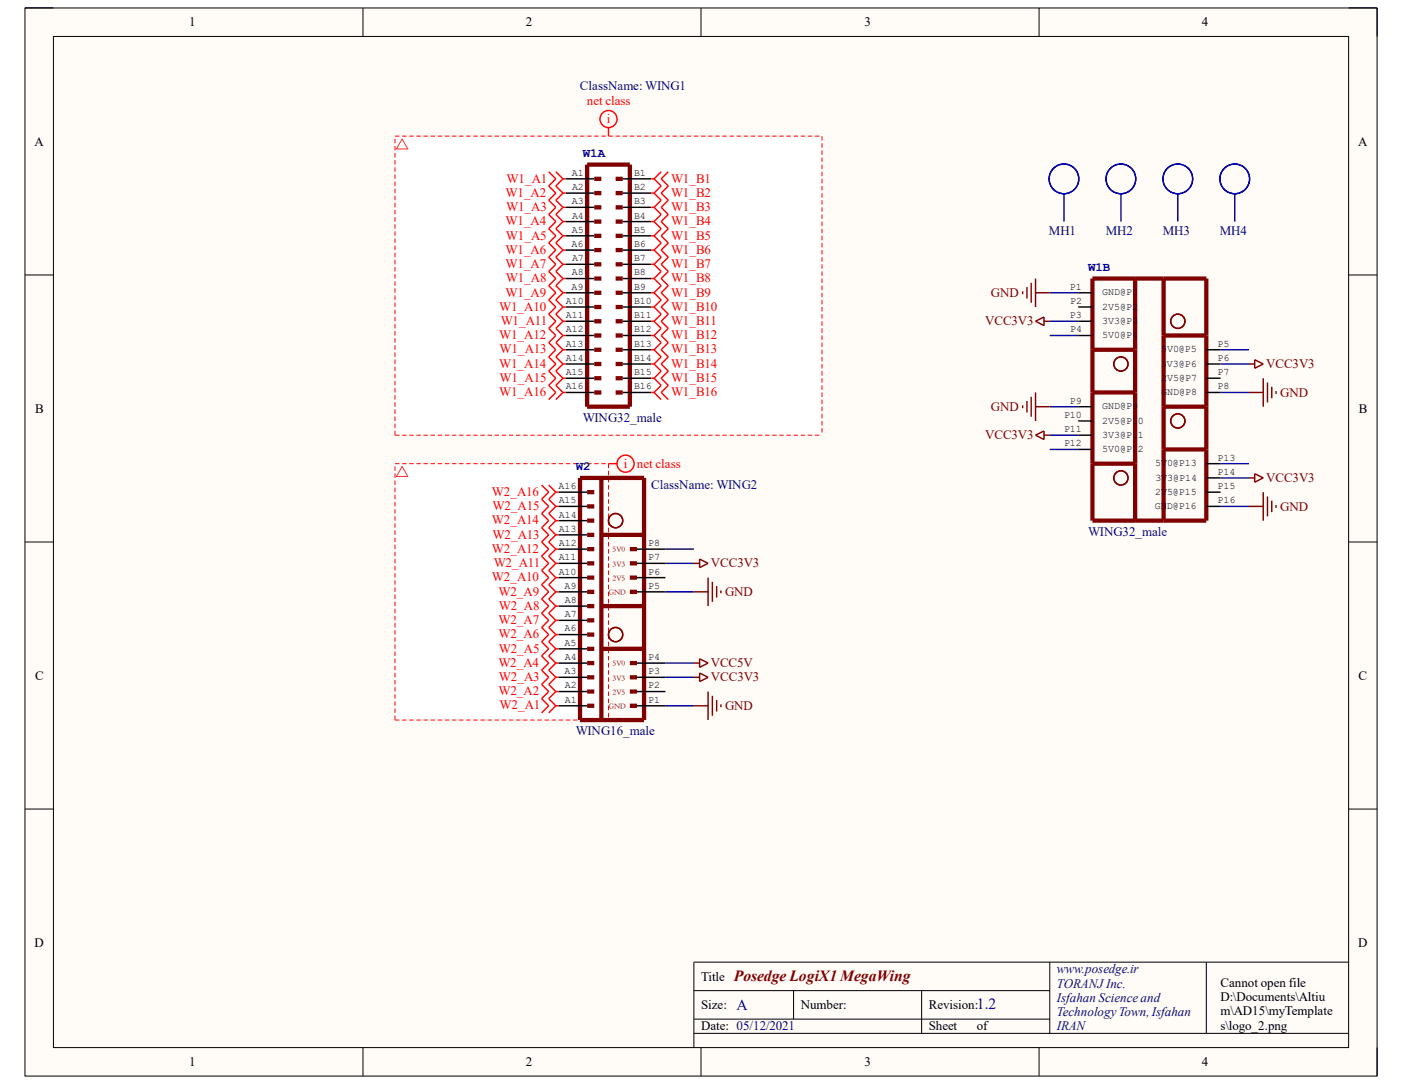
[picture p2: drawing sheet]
<svg xmlns="http://www.w3.org/2000/svg" width="279mm" height="216mm" viewBox="0 0 279 216" stroke-linecap="round" stroke-linejoin="round" font-family="sans-serif">
<path d="M5 1.6h269.4v212.7h-269.4z" fill-rule="evenodd" fill="#fffcf8"/>
<path d="M5 1.6h269.4v212.7h-269.4z" fill="none" stroke="#000" stroke-width=".2"/>
<path d="M10.6 7.3h258.2v201.4h-258.2z" fill-rule="evenodd" fill="#fffcf8"/>
<g fill="none" stroke="#000" stroke-width=".2">
<path d="M5 1.6h5.6M10.6 7.3h258.2v201.4h-258.2zM72.3 1.6v5.7M139.7 1.6v5.7M207.1 1.6v5.7M268.8 1.6h5.6v5.7M5 54.8h5.6M268.8 54.8h5.6M5 107.9h5.6M268.8 107.9h5.6M5 161.1h5.6M268.8 161.1h5.6"/>
<path d="M72.3 208.7v5.6M139.7 208.7v5.6M207.1 208.7v5.6M274.4 208.7v5.6"/>
</g>
<g fill="#fff">
<path d="M78.7 27.1h85.1v59.6h-85.1z" fill-rule="evenodd"/>
<path d="M78.7 92.4h42.6v51h-42.6z" fill-rule="evenodd"/>
</g>
<path d="M138.3 197.3h70.9M158.1 197.3v5.7M183.7 197.3v8.5M209.2 191.6v14.2M240.4 191.6v14.2M268.8 191.6h-130.5v17.1M138.3 205.8h130.5M138.3 203h70.9" fill="none" stroke="#000" stroke-width=".2"/>
<g fill="none" stroke="#00f" stroke-width=".29">
<circle cx="212" cy="35.6" r="2.96"/>
<circle cx="223.4" cy="35.6" r="2.96"/>
<circle cx="234.7" cy="35.6" r="2.96"/>
<circle cx="246.1" cy="35.6" r="2.96"/>
</g>
<path d="M212 38.5v5.6M223.4 38.5v5.6M234.7 38.5v5.6M246.1 38.5v5.6" fill="none" stroke="#0000bf" stroke-width=".29"/>
<g fill="none" stroke="#f00" stroke-width=".29">
<path d="M109.4 34.2l1.4 1.4-1.4 1.4 1.4 1.5-1.4 1.4 1.4 1.4-1.4 1.4 1.4 1.4-1.4 1.5 1.4 1.4-1.4 1.4 1.4 1.4-1.4 1.4 1.4 1.4-1.4 1.5 1.4 1.4-1.4 1.4 1.4 1.4-1.4 1.4 1.4 1.5-1.4 1.4 1.4 1.4-1.4 1.4 1.4 1.4-1.4 1.4 1.4 1.5-1.4 1.4 1.4 1.4-1.4 1.4 1.4 1.4-1.4 1.5 1.4 1.4-1.4 1.4M110.8 34.2l1.4 1.4M112.2 35.6l-1.4 1.4 1.4 1.5M112.2 35.6h.6M112.2 38.5l-1.4 1.4 1.4 1.4M112.2 38.5h.6M121.3 25.4v1.7M129.8 35.6h.5M129.8 38.5h.5M130.3 35.6l1.5 1.4-1.5 1.5M130.3 38.5l1.5 1.4-1.5 1.4M131.8 34.2l-1.5 1.4"/>
<path d="M133.2 34.2l-1.4 1.4 1.4 1.4-1.4 1.5 1.4 1.4-1.4 1.4 1.4 1.4-1.4 1.4 1.4 1.5-1.4 1.4 1.4 1.4-1.4 1.4 1.4 1.4-1.4 1.4 1.4 1.5-1.4 1.4 1.4 1.4-1.4 1.4 1.4 1.4-1.4 1.5 1.4 1.4-1.4 1.4 1.4 1.4-1.4 1.4 1.4 1.4-1.4 1.5 1.4 1.4-1.4 1.4 1.4 1.4-1.4 1.4 1.4 1.5-1.4 1.4 1.4 1.4M112.2 41.3l-1.4 1.4 1.4 1.4M112.2 41.3h.6M112.2 44.1l-1.4 1.5 1.4 1.4M112.2 44.1h.6M112.2 47l-1.4 1.4 1.4 1.4M112.2 47h.6M112.2 49.8l-1.4 1.4 1.4 1.4M112.2 49.8h.6M112.2 52.6l-1.4 1.5 1.4 1.4M112.2 52.6h.6M112.2 55.5l-1.4 1.4 1.4 1.4"/>
<path d="M112.2 55.5h.6M112.2 58.3l-1.4 1.4 1.4 1.5M112.2 58.3h.6M129.8 41.3h.5M129.8 44.1h.5M129.8 47h.5M129.8 49.8h.5M129.8 52.6h.5M129.8 55.5h.5M129.8 58.3h.5M130.3 41.3l1.5 1.4-1.5 1.4M130.3 44.1l1.5 1.5-1.5 1.4"/>
<path d="M130.3 47l1.5 1.4-1.5 1.4M130.3 49.8l1.5 1.4-1.5 1.4M130.3 52.6l1.5 1.5-1.5 1.4M130.3 55.5l1.5 1.4-1.5 1.4M130.3 58.3l1.5 1.4-1.5 1.5M112.2 61.2l-1.4 1.4 1.4 1.4M112.2 61.2h.6M112.2 64l-1.4 1.4 1.4 1.4M112.2 64h.6M112.2 66.8l-1.4 1.4 1.4 1.5M112.2 66.8h.6M112.2 69.7l-1.4 1.4 1.4 1.4"/>
<path d="M112.2 69.7h.6M112.2 72.5l-1.4 1.4 1.4 1.4M112.2 72.5h.6M112.2 75.3l-1.4 1.5 1.4 1.4M112.2 75.3h.6M112.2 78.2l-1.4 1.4M112.2 78.2h.6M129.8 61.2h.5M129.8 64h.5M129.8 66.8h.5M129.8 69.7h.5M129.8 72.5h.5"/>
<path d="M129.8 75.3h.5M129.8 78.2h.5M130.3 61.2l1.5 1.4-1.5 1.4M130.3 64l1.5 1.4-1.5 1.4M130.3 66.8l1.5 1.4-1.5 1.5M130.3 69.7l1.5 1.4-1.5 1.4M130.3 72.5l1.5 1.4-1.5 1.4M130.3 75.3l1.5 1.5-1.5 1.4M130.3 78.2l1.5 1.4M107.9 96.6l1.5 1.4-1.5 1.4 1.5 1.5-1.5 1.4 1.5 1.4-1.5 1.4 1.5 1.4-1.5 1.4 1.5 1.5-1.5 1.4 1.5 1.4-1.5 1.4 1.5 1.4-1.5 1.5 1.5 1.4-1.5 1.4 1.5 1.4-1.5 1.4 1.5 1.5-1.5 1.4 1.5 1.4-1.5 1.4 1.5 1.4-1.5 1.4 1.5 1.5-1.5 1.4 1.5 1.4-1.5 1.4 1.5 1.4-1.5 1.5 1.5 1.4-1.5 1.4M109.4 96.6l1.4 1.4M110.8 98l-1.4 1.4 1.4 1.5"/>
<path d="M110.8 98h.5M121.3 92.4h1.7M110.8 117.9l-1.4 1.4 1.4 1.4M110.8 115l-1.4 1.5 1.4 1.4M110.8 117.9h.5M110.8 112.2l-1.4 1.4 1.4 1.4M110.8 115h.5M110.8 109.4l-1.4 1.4 1.4 1.4M110.8 112.2h.5M110.8 106.5l-1.4 1.4 1.4 1.5M110.8 109.4h.5M110.8 103.7l-1.4 1.4 1.4 1.4"/>
<path d="M110.8 106.5h.5M110.8 100.9l-1.4 1.4 1.4 1.4M110.8 103.7h.5M110.8 100.9h.5M110.8 137.7l-1.4 1.5 1.4 1.4M110.8 134.9l-1.4 1.4 1.4 1.4M110.8 137.7h.5M110.8 132.1l-1.4 1.4 1.4 1.4M110.8 134.9h.5M110.8 129.2l-1.4 1.4 1.4 1.5M110.8 132.1h.5M110.8 126.4l-1.4 1.4 1.4 1.4"/>
<path d="M110.8 129.2h.5M110.8 123.6l-1.4 1.4 1.4 1.4M110.8 126.4h.5M110.8 120.7l-1.4 1.4 1.4 1.5M110.8 123.6h.5M110.8 120.7h.5M110.8 140.6l-1.4 1.4M110.8 140.6h.5"/>
<circle cx="121.3" cy="23.7" r="1.7"/>
<circle cx="124.7" cy="92.4" r="1.7"/>
</g>
<g fill="none" stroke="#800000" stroke-width=".29">
<path d="M203.8 58v.6M204.7 57.2v2.3M205.5 56.3v4M206.4 55.5v5.7M206.4 58.3h2.8M204.7 79.9v2.2M205.5 79v4M206.4 64l1.7-.9v1.7zM206.4 78.2v5.6M208.1 64h1.1M248.9 78.2h2.8M248.9 72.5h1.1"/>
<path d="M250 71.6l1.7 .9-1.7 .9zM251.7 75.3v5.7M252.6 76.2v4M253.4 77v2.3M254.3 77.9v.6M203.8 80.7v.6M206.4 86.7l1.7-.9v1.7zM206.4 81h2.8M208.1 86.7h1.1M248.9 95.2h1.1M250 94.3l1.7 .9-1.7 .8zM251.7 98v5.7"/>
<path d="M252.6 98.9v3.9M253.4 99.7v2.3M138.3 117.9h2.8M138.3 112.2h1.1M139.4 111.4l1.7 .8-1.7 .9zM141.1 115v5.7M142 115.9v4M142.8 116.7v2.3M143.7 117.6v.6M248.9 100.9h2.8M254.3 100.6v.5M138.3 134.9h1.1"/>
<path d="M138.3 132.1h1.1M139.4 134l1.7 .9-1.7 .8zM139.4 131.2l1.7 .9-1.7 .8zM141.1 137.7v5.7M142 138.6v4M142.8 139.4v2.3M138.3 140.6h2.8M143.7 140.3v.6"/>
<circle cx="223.4" cy="72.5" r="1.42"/>
<circle cx="234.7" cy="64" r="1.42"/>
<circle cx="223.4" cy="95.2" r="1.42"/>
<circle cx="234.7" cy="83.8" r="1.42"/>
<circle cx="122.7" cy="103.7" r="1.42"/>
<circle cx="122.7" cy="126.4" r="1.42"/>
</g>
<g fill="none" stroke="#000080" stroke-width=".29">
<path d="M209.2 58.3h5.7M209.2 64h5.7M209.2 66.8h5.7M243.2 72.5h5.7M243.2 69.7h5.7M243.2 78.2h5.7M209.2 86.7h5.7M209.2 89.5h5.7M209.2 81h5.7M243.2 95.2h5.7M243.2 92.4h5.7M132.6 112.2h5.7"/>
<path d="M132.6 109.4h5.7M132.6 117.9h5.7M243.2 100.9h5.7M132.6 134.9h5.7M132.6 132.1h5.7M132.6 140.6h5.7"/>
</g>
<g fill="none" stroke="#f00" stroke-width=".2">
<path d="M78.7 27.6v.9M78.7 29.1v.9M78.7 30.5v.9M78.7 31.9v.9M78.7 33.3v.9M78.7 34.7v.9M78.7 36.2v.8M78.7 37.6v.9M78.7 39v.9M78.7 27.1h.9M80.1 27.1h.9M81.6 27.1h.8"/>
<path d="M83 27.1h.9M84.4 27.1h.9M85.8 27.1h.9M87.2 27.1h.9M88.6 27.1h.9M90.1 27.1h.9M91.5 27.1h.9M92.9 27.1h.9M94.3 27.1h.9M95.7 27.1h.9M97.2 27.1h.8M98.6 27.1h.9"/>
<path d="M100 27.1h.9M101.4 27.1h.9M102.8 27.1h.9M104.2 27.1h.9M105.7 27.1h.9M107.1 27.1h.9M108.5 27.1h.9M109.9 27.1h.9M111.3 27.1h.9M112.8 27.1h.8M114.2 27.1h.9M115.6 27.1h.9"/>
<path d="M117 27.1h.9M118.4 27.1h.9M119.8 27.1h.9M121.3 27.1h.9M122.7 27.1h.9M124.1 27.1h.9M125.5 27.1h.9M126.9 27.1h.9M128.4 27.1h.8M129.8 27.1h.9M131.2 27.1h.9M132.6 27.1h.9"/>
<path d="M134 27.1h.9M135.4 27.1h.9M136.9 27.1h.9M138.3 27.1h.9M139.7 27.1h.9M141.1 27.1h.9M142.5 27.1h.9M144 27.1h.8M145.4 27.1h.9M146.8 27.1h.9M148.2 27.1h.9M149.6 27.1h.9"/>
<path d="M151.1 27.1h.8M152.5 27.1h.9M153.9 27.1h.9M155.3 27.1h.9M156.7 27.1h.9M158.1 27.1h.9M159.6 27.1h.8M161 27.1h.9M162.4 27.1h.9M163.8 27.1v.9M163.8 28.5v.9M163.8 30v.8"/>
<path d="M163.8 31.4v.9M163.8 32.8v.9M163.8 34.2v.9M163.8 35.6v.9M163.8 37v.9M163.8 38.5v.8M163.8 39.9v.9M78.7 40.4v.9M78.7 41.8v.9M78.7 43.2v.9M78.7 44.7v.9M78.7 46.1v.9"/>
<path d="M78.7 47.5v.9M78.7 48.9v.9M78.7 50.3v.9M78.7 51.8v.8M78.7 53.2v.9M78.7 54.6v.9M78.7 56v.9M78.7 57.4v.9M78.7 58.8v.9M163.8 41.3v.9M163.8 42.7v.9M163.8 44.1v.9"/>
<path d="M163.8 45.6v.8M163.8 47v.9M163.8 48.4v.9M163.8 49.8v.9M163.8 51.2v.9M163.8 52.6v.9M163.8 54.1v.8M163.8 55.5v.9M163.8 56.9v.9M163.8 58.3v.9M163.8 59.7v.9M78.7 60.3v.9"/>
<path d="M78.7 61.7v.9M78.7 63.1v.9M78.7 64.5v.9M78.7 65.9v.9M78.7 67.4v.8M78.7 68.8v.9M78.7 70.2v.9M78.7 71.6v.9M78.7 73v.9M78.7 74.4v.9M78.7 75.9v.9M78.7 77.3v.9"/>
<path d="M78.7 78.7v.9M163.8 61.2v.8M163.8 62.6v.9M163.8 64v.9M163.8 65.4v.9M163.8 66.8v.9M163.8 68.2v.9M163.8 69.7v.8M163.8 71.1v.9M163.8 72.5v.9M163.8 73.9v.9M163.8 75.3v.9"/>
<path d="M163.8 76.8v.8M163.8 78.2v.9M163.8 79.6v.9M78.7 80.1v.9M78.7 81.5v.9M78.7 83v.8M78.7 84.4v.9M78.7 85.8v.9h.9M78.7 92.9v.9M78.7 94.3v.9M78.7 95.7v.9M78.7 97.1v.9"/>
<path d="M78.7 98.6v.8M78.7 100v.9M78.7 92.4h.9M80.1 86.7h.9M80.1 92.4h.9M81.6 86.7h.8M81.6 92.4h.8M83 86.7h.9M83 92.4h.9M84.4 86.7h.9M84.4 92.4h.9M85.8 86.7h.9"/>
<path d="M85.8 92.4h.9M87.2 86.7h.9M87.2 92.4h.9M88.6 86.7h.9M88.6 92.4h.9M90.1 86.7h.9M90.1 92.4h.9M91.5 86.7h.9M91.5 92.4h.9M92.9 86.7h.9M92.9 92.4h.9M94.3 86.7h.9"/>
<path d="M94.3 92.4h.9M95.7 86.7h.9M95.7 92.4h.9M97.2 86.7h.8M97.2 92.4h.8M98.6 86.7h.9M98.6 92.4h.9M100 86.7h.9M100 92.4h.9M101.4 86.7h.9M101.4 92.4h.9M102.8 86.7h.9"/>
<path d="M102.8 92.4h.9M104.2 86.7h.9M104.2 92.4h.9M105.7 86.7h.9M105.7 92.4h.9M107.1 86.7h.9M107.1 92.4h.9M108.5 86.7h.9M108.5 92.4h.9M109.9 86.7h.9M109.9 92.4h.9M111.3 86.7h.9"/>
<path d="M111.3 92.4h.9M112.8 86.7h.8M112.8 92.4h.8M114.2 86.7h.9M114.2 92.4h.9M115.6 86.7h.9M115.6 92.4h.9M117 86.7h.9M117 92.4h.9M118.4 86.7h.9M118.4 92.4h.9M119.8 86.7h.9"/>
<path d="M119.8 92.4h.9M121.3 86.7h.9M121.3 92.4v.8M121.3 93.8v.9M121.3 95.2v.9M121.3 96.6v.9M121.3 98v.9M121.3 99.4v.9M122.7 86.7h.9M124.1 86.7h.9M125.5 86.7h.9M126.9 86.7h.9"/>
<path d="M128.4 86.7h.8M129.8 86.7h.9M131.2 86.7h.9M132.6 86.7h.9M134 86.7h.9M135.4 86.7h.9M136.9 86.7h.9M138.3 86.7h.9M139.7 86.7h.9M141.1 86.7h.9M142.5 86.7h.9M144 86.7h.8"/>
<path d="M145.4 86.7h.9M146.8 86.7h.9M148.2 86.7h.9M149.6 86.7h.9M151.1 86.7h.8M152.5 86.7h.9M153.9 86.7h.9M155.3 86.7h.9M156.7 86.7h.9M158.1 86.7h.9M159.6 86.7h.8M161 86.7h.9"/>
<path d="M162.4 86.7h.9M163.8 81v.9M163.8 82.4v.9M163.8 83.8v.9M163.8 85.3v.8M78.7 101.4v.9M78.7 102.8v.9M78.7 104.2v.9M78.7 105.6v.9M78.7 107.1v.8M78.7 108.5v.9M78.7 109.9v.9"/>
<path d="M78.7 111.3v.9M78.7 112.7v.9M78.7 114.2v.8M78.7 115.6v.9M78.7 117v.9M78.7 118.4v.9M78.7 119.8v.9M121.3 100.9v.8M121.3 102.3v.9M121.3 103.7v.9M121.3 105.1v.9M121.3 106.5v.9"/>
<path d="M121.3 107.9v.9M121.3 109.4v.9M121.3 110.8v.9M121.3 112.2v.9M121.3 113.6v.9M121.3 115v.9M121.3 116.5v.8M121.3 117.9v.9M121.3 119.3v.9M78.7 121.2v.9M78.7 122.7v.9M78.7 124.1v.9"/>
<path d="M78.7 125.5v.9M78.7 126.9v.9M78.7 128.3v.9M78.7 129.8v.8M78.7 131.2v.9M78.7 132.6v.9M78.7 134v.9M78.7 135.4v.9M78.7 136.8v.9M78.7 138.3v.9M78.7 139.7v.9M121.3 120.7v.9"/>
<path d="M121.3 122.1v.9M121.3 123.6v.8M121.3 125v.9M121.3 126.4v.9M121.3 127.8v.9M121.3 129.2v.9M121.3 130.6v.9M121.3 132.1v.8M121.3 133.5v.9M121.3 134.9v.9M121.3 136.3v.9M121.3 137.7v.9"/>
<path d="M121.3 139.2v.8M78.7 141.1v.9M78.7 142.5v.9h.9M80.1 143.4h.9M81.6 143.4h.8M83 143.4h.9M84.4 143.4h.9M85.8 143.4h.9M87.2 143.4h.9M88.6 143.4h.9M90.1 143.4h.9M91.5 143.4h.9"/>
<path d="M92.9 143.4h.9M94.3 143.4h.9M95.7 143.4h.9M97.2 143.4h.8M98.6 143.4h.9M100 143.4h.9M101.4 143.4h.9M102.8 143.4h.9M104.2 143.4h.9M105.7 143.4h.9M107.1 143.4h.9M108.5 143.4h.9"/>
<path d="M109.9 143.4h.9M111.3 143.4h.9M112.8 143.4h.8M114.2 143.4h.9M115.6 143.4h.9M117 143.4h.9M118.4 143.4h.9M119.8 143.4h.9M121.3 140.6v.9M121.3 142v.9"/>
</g>
<path d="M80.1 27.7l1.2 2h-2.3zM80.1 92.9l1.2 2h-2.3z" fill="none" stroke="#f33" stroke-width=".2"/>
<g fill="none" stroke="#800000" stroke-width=".85" stroke-linecap="butt">
<path d="M117 32.8h8.5v48.2h-8.5zM118.4 38.5h1.4M118.4 35.6h1.4M122.7 38.5h1.4M122.7 35.6h1.4M118.4 55.5h1.4M118.4 58.3h1.4M118.4 49.8h1.4M118.4 52.6h1.4M118.4 41.3h1.4M118.4 44.1h1.4M118.4 47h1.4"/>
<path d="M122.7 55.5h1.4M122.7 58.3h1.4M122.7 49.8h1.4M122.7 52.6h1.4M122.7 41.3h1.4M122.7 44.1h1.4M122.7 47h1.4M217.7 55.5h22.7v48.2h-22.7zM226.2 55.5v48.2M231.9 55.5v48.2M118.4 69.7h1.4M118.4 72.5h1.4"/>
<path d="M118.4 75.3h1.4M118.4 64h1.4M118.4 66.8h1.4M118.4 61.2h1.4M118.4 78.2h1.4M122.7 69.7h1.4M122.7 72.5h1.4M122.7 75.3h1.4M122.7 64h1.4M122.7 66.8h1.4M122.7 61.2h1.4M122.7 78.2h1.4"/>
<path d="M217.7 69.7h8.5M217.7 78.2h8.5M231.9 66.8h8.5M115.6 95.2h12.8v48.2h-12.8zM117 98h1.4M119.8 95.2v48.2M217.7 92.4h8.5M231.9 81h8.5M231.9 89.5h8.5M117 103.7h1.4M117 100.9h1.4M117 109.4h1.4"/>
<path d="M117 106.5h1.4M117 112.2h1.4M117 115h1.4M117 117.9h1.4M119.8 106.5h8.6M125.5 109.4h1.4M125.5 112.2h1.4M125.5 115h1.4M125.5 117.9h1.4M117 120.7h1.4M117 126.4h1.4M117 123.6h1.4"/>
<path d="M117 132.1h1.4M117 129.2h1.4M117 134.9h1.4M117 137.7h1.4M119.8 120.7h8.6M119.8 129.2h8.6M125.5 132.1h1.4M125.5 134.9h1.4M125.5 137.7h1.4M117 140.6h1.4M125.5 140.6h1.4"/>
</g>
<g fill="none" stroke="#000" stroke-width=".29">
<path d="M112.8 35.6h5.6M112.8 38.5h5.6M124.1 35.6h5.7M124.1 38.5h5.7M112.8 41.3h5.6M112.8 44.1h5.6M112.8 47h5.6M112.8 49.8h5.6M112.8 52.6h5.6M112.8 55.5h5.6M112.8 58.3h5.6M124.1 41.3h5.7"/>
<path d="M124.1 44.1h5.7M124.1 47h5.7M124.1 49.8h5.7M124.1 52.6h5.7M124.1 55.5h5.7M124.1 58.3h5.7M214.9 58.3h2.8M112.8 61.2h5.6M112.8 64h5.6M112.8 66.8h5.6M112.8 69.7h5.6M112.8 72.5h5.6"/>
<path d="M112.8 75.3h5.6M112.8 78.2h5.6M124.1 61.2h5.7M124.1 64h5.7M124.1 66.8h5.7M124.1 69.7h5.7M124.1 72.5h5.7M124.1 75.3h5.7M124.1 78.2h5.7M214.9 61.2h2.8M214.9 64h2.8M214.9 66.8h2.8"/>
<path d="M240.4 69.7h2.8M240.4 72.5h2.8M240.4 75.3h2.8M240.4 78.2h2.8M111.3 98h5.7M214.9 83.8h2.8M214.9 86.7h2.8M214.9 89.5h2.8M214.9 81h2.8M240.4 98h2.8M240.4 95.2h2.8M240.4 92.4h2.8"/>
<path d="M111.3 100.9h5.7M111.3 103.7h5.7M111.3 106.5h5.7M111.3 109.4h5.7M111.3 112.2h5.7M111.3 115h5.7M111.3 117.9h5.7M126.9 109.4h5.7M126.9 112.2h5.7M126.9 115h5.7M126.9 117.9h5.7M240.4 100.9h2.8"/>
<path d="M111.3 120.7h5.7M111.3 123.6h5.7M111.3 126.4h5.7M111.3 129.2h5.7M111.3 132.1h5.7M111.3 134.9h5.7M111.3 137.7h5.7M126.9 132.1h5.7M126.9 134.9h5.7M126.9 137.7h5.7M111.3 140.6h5.7M126.9 140.6h5.7"/>
</g>
<text font-size="3.1" fill="#800000" x="146.2" y="195.4">Posedge LogiX1 MegaWing</text>
<g font-size="3.1" fill="#000080">
<text x="146.8" y="201.2">A</text>
<text x="194.7" y="201">1.2</text>
</g>
<g font-size="2.6">
<text x="37.7" y="5.2">1</text>
<text x="104.8" y="5.2">2</text>
<text x="172.3" y="5.2">3</text>
<text x="239.5" y="5.2">4</text>
<text x="6.9" y="29">A</text>
<text x="270.7" y="29">A</text>
<text x="7" y="82.2">B</text>
<text x="270.8" y="82.2">B</text>
<text x="7" y="135.4">C</text>
<text x="270.8" y="135.4">C</text>
<text x="6.9" y="188.6">D</text>
<text x="270.7" y="188.6">D</text>
<text x="139.7" y="195.3">Title</text>
<text x="243.2" y="196.6">Cannot open file</text>
<text x="139.7" y="201">Size:</text>
<text x="159.6" y="201">Number:</text>
<text x="185.1" y="201">Revision:</text>
<text x="243.2" y="199.4">D:\Documents\Altiu</text>
<text x="243.2" y="202.2">m\AD15\myTemplate</text>
<text x="139.7" y="205.2">Date: 05/12/2021</text>
<text x="185.1" y="205.2">Sheet</text>
<text x="194.7" y="205.2">of</text>
<text x="243.2" y="205.1">s\logo_2.png</text>
<text x="37.7" y="212.3">1</text>
<text x="104.8" y="212.3">2</text>
<text x="172.3" y="212.3">3</text>
<text x="239.5" y="212.3">4</text>
</g>
<g font-size="2.6" fill="#000080">
<text x="115.6" y="17.9">ClassName: WING1</text>
<text x="209" y="46.9">MH1</text>
<text x="220.4" y="46.9">MH2</text>
<text x="231.7" y="46.9">MH3</text>
<text x="243.1" y="46.9">MH4</text>
<text x="116.1" y="84">WING32_male</text>
<text x="129.8" y="97.3">ClassName: WING2</text>
<text x="216.8" y="106.7">WING32_male</text>
<text x="114.7" y="146.4">WING16_male</text>
<text x="210.6" y="193.9">www.posedge.ir</text>
<text x="210.6" y="196.7">TORANJ Inc.</text>
<text x="210.6" y="199.6">Isfahan Science and</text>
<text x="210.6" y="202.4">Technology Town, Isfahan</text>
<text x="210.6" y="205.2">IRAN</text>
</g>
<g font-size="2.6" fill="#f00">
<text x="116.9" y="20.9">net class</text>
<text x="120.9" y="24.6">i</text>
<text x="100.8" y="39.2">W1_A2</text>
<text x="101" y="36.4">W1_A1</text>
<text x="133.7" y="36.4">W1_B1</text>
<text x="133.7" y="39.2">W1_B2</text>
<text x="100.8" y="44.9">W1_A4</text>
<text x="100.8" y="47.7">W1_A5</text>
<text x="100.9" y="42">W1_A3</text>
<text x="133.7" y="42">W1_B3</text>
<text x="133.7" y="44.9">W1_B4</text>
<text x="133.7" y="47.7">W1_B5</text>
<text x="100.8" y="50.5">W1_A6</text>
<text x="100.8" y="53.4">W1_A7</text>
<text x="133.7" y="50.5">W1_B6</text>
<text x="133.7" y="53.4">W1_B7</text>
<text x="100.8" y="59.1">W1_A9</text>
<text x="100.8" y="56.2">W1_A8</text>
<text x="133.7" y="56.2">W1_B8</text>
<text x="133.7" y="59.1">W1_B9</text>
<text x="99.5" y="61.9">W1_A10</text>
<text x="99.8" y="64.7">W1_A11</text>
<text x="133.7" y="61.9">W1_B10</text>
<text x="133.7" y="64.7">W1_B11</text>
<text x="99.5" y="67.6">W1_A12</text>
<text x="99.6" y="70.4">W1_A13</text>
<text x="133.7" y="67.6">W1_B12</text>
<text x="133.7" y="70.4">W1_B13</text>
<text x="99.5" y="73.2">W1_A14</text>
<text x="99.5" y="76.1">W1_A15</text>
<text x="133.7" y="73.2">W1_B14</text>
<text x="133.7" y="76.1">W1_B15</text>
<text x="99.5" y="78.9">W1_A16</text>
<text x="133.7" y="78.9">W1_B16</text>
<text x="124.3" y="93.2">i</text>
<text x="126.9" y="93.2">net class</text>
<text x="98" y="98.8">W2_A16</text>
<text x="98.1" y="101.6">W2_A15</text>
<text x="98" y="104.4">W2_A14</text>
<text x="98.2" y="107.3">W2_A13</text>
<text x="98" y="110.1">W2_A12</text>
<text x="98.4" y="112.9">W2_A11</text>
<text x="98" y="115.8">W2_A10</text>
<text x="99.4" y="118.6">W2_A9</text>
<text x="99.4" y="124.3">W2_A7</text>
<text x="99.4" y="121.5">W2_A8</text>
<text x="99.4" y="127.1">W2_A6</text>
<text x="99.4" y="130">W2_A5</text>
<text x="99.3" y="132.8">W2_A4</text>
<text x="99.4" y="135.6">W2_A3</text>
<text x="99.4" y="138.5">W2_A2</text>
<text x="99.6" y="141.3">W2_A1</text>
</g>
<g font-size="2.6" fill="#800000">
<text x="197.5" y="59.1">GND</text>
<text x="196.3" y="64.8">VCC3V3</text>
<text x="252.3" y="73.3">VCC3V3</text>
<text x="197.5" y="81.8">GND</text>
<text x="255.1" y="79">GND</text>
<text x="196.3" y="87.5">VCC3V3</text>
<text x="252.3" y="96">VCC3V3</text>
<text x="255.1" y="101.7">GND</text>
<text x="141.6" y="113">VCC3V3</text>
<text x="144.5" y="118.7">GND</text>
<text x="141.6" y="135.7">VCC3V3</text>
<text x="141.6" y="132.8">VCC5V</text>
<text x="144.5" y="141.4">GND</text>
</g>
<g font-size="2.5" fill="#000080">
<text x="116.2" y="31.2">W1A</text>
<text x="216.8" y="53.9">W1B</text>
<text x="114.7" y="93.6">W2</text>
</g>
<g font-size="2">
<text x="114" y="35">A1</text>
<text x="126.4" y="35">B1</text>
<text x="114" y="40.7">A3</text>
<text x="114" y="37.8">A2</text>
<text x="126.4" y="37.8">B2</text>
<text x="126.4" y="40.7">B3</text>
<text x="114" y="46.4">A5</text>
<text x="114" y="43.5">A4</text>
<text x="126.4" y="43.5">B4</text>
<text x="126.4" y="46.4">B5</text>
<text x="113.9" y="49.2">A6</text>
<text x="114" y="52">A7</text>
<text x="126.4" y="49.2">B6</text>
<text x="126.4" y="52">B7</text>
<text x="113.9" y="57.7">A9</text>
<text x="114" y="54.9">A8</text>
<text x="126.4" y="54.9">B8</text>
<text x="126.4" y="57.7">B9</text>
<text x="213.2" y="57.7">P1</text>
<text x="219.7" y="58.8">GND@P1</text>
<text x="112.8" y="60.5">A10</text>
<text x="112.8" y="63.4">A11</text>
<text x="126.4" y="60.5">B10</text>
<text x="126.4" y="63.4">B11</text>
<text x="213.2" y="63.4">P3</text>
<text x="213.3" y="60.5">P2</text>
<text x="219.7" y="61.7">2V5@P2</text>
<text x="219.7" y="64.5">3V3@P3</text>
<text x="112.7" y="69">A13</text>
<text x="112.8" y="66.2">A12</text>
<text x="112.8" y="71.9">A14</text>
<text x="126.4" y="66.2">B12</text>
<text x="126.4" y="69">B13</text>
<text x="126.4" y="71.9">B14</text>
<text x="213.3" y="66.2">P4</text>
<text x="219.7" y="67.4">5V0@P4</text>
<text x="231.4" y="70.2">5V0@P5</text>
<text x="242.7" y="71.9">P6</text>
<text x="242.7" y="69">P5</text>
<text x="112.7" y="74.7">A15</text>
<text x="112.7" y="77.6">A16</text>
<text x="126.4" y="74.7">B15</text>
<text x="126.4" y="77.6">B16</text>
<text x="231.4" y="73">3V3@P6</text>
<text x="231.4" y="75.9">2V5@P7</text>
<text x="242.7" y="74.7">P7</text>
<text x="242.7" y="77.6">P8</text>
<text x="212" y="83.2">P10</text>
<text x="213.2" y="80.4">P9</text>
<text x="219.7" y="81.5">GND@P9</text>
<text x="231.4" y="78.7">GND@P8</text>
<text x="212" y="86.1">P11</text>
<text x="212" y="88.9">P12</text>
<text x="219.7" y="84.4">2V5@P10</text>
<text x="219.7" y="87.2">3V3@P11</text>
<text x="219.7" y="90">5V0@P12</text>
<text x="230.2" y="92.9">5V0@P13</text>
<text x="230.3" y="95.7">3V3@P14</text>
<text x="242.7" y="94.6">P14</text>
<text x="242.7" y="91.7">P13</text>
<text x="111.3" y="97.4">A16</text>
<text x="111.3" y="100.2">A15</text>
<text x="230.2" y="101.4">GND@P16</text>
<text x="230.2" y="98.6">2V5@P15</text>
<text x="242.7" y="97.4">P15</text>
<text x="242.7" y="100.2">P16</text>
<text x="111.3" y="105.9">A13</text>
<text x="111.4" y="103.1">A14</text>
<text x="111.3" y="111.6">A11</text>
<text x="111.4" y="108.8">A12</text>
<text x="129.2" y="108.8">P8</text>
<text x="129.2" y="111.6">P7</text>
<text x="111.3" y="114.4">A10</text>
<text x="112.5" y="117.3">A9</text>
<text x="129.2" y="114.4">P6</text>
<text x="129.2" y="117.3">P5</text>
<text x="112.5" y="125.8">A6</text>
<text x="112.6" y="120.1">A8</text>
<text x="112.6" y="122.9">A7</text>
<text x="112.5" y="128.6">A5</text>
<text x="112.6" y="131.4">A4</text>
<text x="129.2" y="131.4">P4</text>
<text x="112.5" y="134.3">A3</text>
<text x="112.6" y="137.1">A2</text>
<text x="129.2" y="134.3">P3</text>
<text x="129.2" y="137.1">P2</text>
<text x="112.6" y="140">A1</text>
<text x="129.2" y="140">P1</text>
</g>
<g font-size="1.5" fill="#800000">
<text x="122.1" y="112.9">3V3</text>
<text x="122.1" y="110">5V0</text>
<text x="121.2" y="118.5">GND</text>
<text x="122.1" y="115.7">2V5</text>
<text x="122.1" y="135.6">3V3</text>
<text x="122.1" y="132.7">5V0</text>
<text x="121.2" y="141.2">GND</text>
<text x="122.1" y="138.4">2V5</text>
</g>
</svg>
